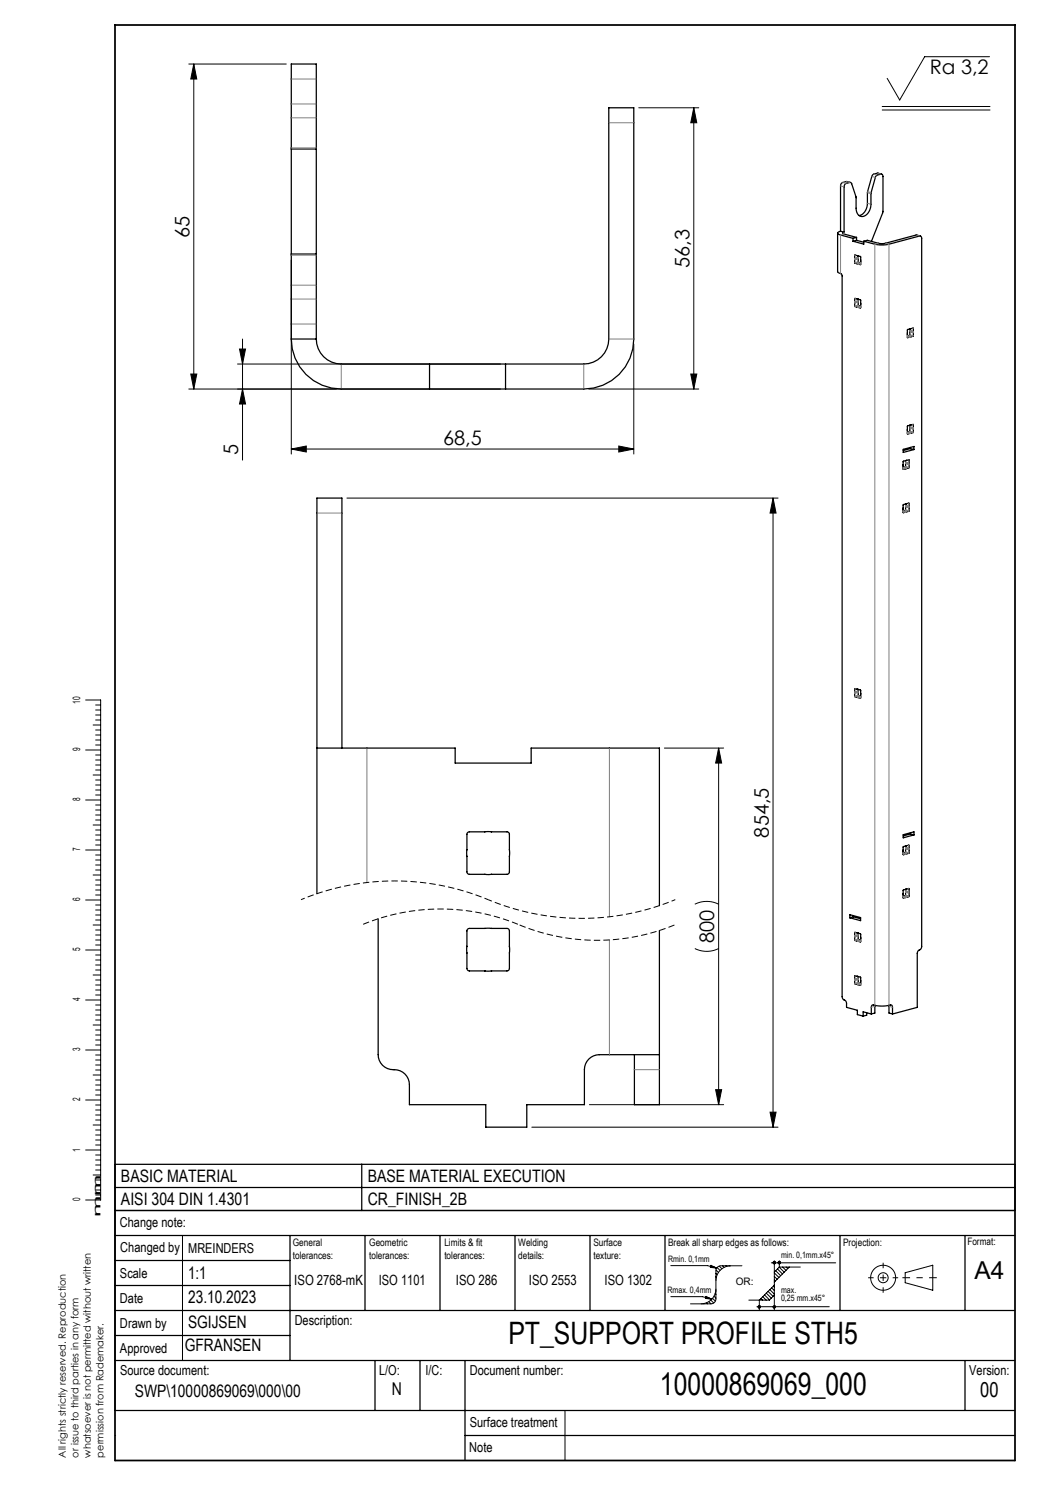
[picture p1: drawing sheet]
<svg xmlns="http://www.w3.org/2000/svg" width="210mm" height="297mm" viewBox="0 0 210 297" stroke-linecap="round" stroke-linejoin="round" font-family="sans-serif">
<g fill="none" stroke="#000" stroke-width=".2">
<path d="M37.8 12.8h19.5M38.8 12.8l.6 3h-1.2zM38.8 12.8v65M197.9 11.3h-13l-5 8.7-2.5-4.3M127.8 21.6h12M138.8 21.6v56.2M138.8 21.6l.6 3h-1.2zM176.4 21.3h21.6M176.4 22h21.6M58.3 52v38.8M37.8 77.8h62.3M38.2 74.8h1.2l-.6 3z"/>
<path d="M47.5 72.8h52.6M47.9 69.8h1.2l-.6 3zM48.5 67.8v24.2M48.5 77.8l.6 3h-1.2zM117.8 77.8h22M126.8 68.8v22M138.2 74.8h1.2l-.6 3zM58.3 89.8l3-.6v1.2zM58.3 89.8h68.5M69.4 99.6h86.2M123.8 89.2l3 .6-3 .6zM154.6 99.6v125.8"/>
<path d="M154.6 99.6l.6 3h-1.2zM17.1 140h3v100h-3M17.1 160h3M17.1 150h3M18.6 155h1.5M18.6 145h1.5M19.1 154h1M19.1 153h1M19.1 152h1M19.1 151h1M19.1 156h1M19.1 157h1"/>
<path d="M19.1 158h1M19.1 159h1M19.1 144h1M19.1 143h1M19.1 142h1M19.1 141h1M19.1 146h1M19.1 147h1M19.1 148h1M19.1 149h1M132.9 149.6h11.8M143.7 149.6v71.3"/>
<path d="M143.7 149.6l.6 3h-1.2zM17.1 170h3M18.6 175h1.5M18.6 165h1.5M19.1 174h1M19.1 173h1M19.1 172h1M19.1 171h1M19.1 176h1M19.1 177h1M19.1 178h1M19.1 179h1"/>
<path d="M19.1 164h1M19.1 163h1M19.1 162h1M19.1 161h1M19.1 166h1M19.1 167h1M19.1 168h1M19.1 169h1M17.1 190h3M17.1 180h3M18.6 195h1.5M18.6 185h1.5"/>
<path d="M19.1 194h1M19.1 193h1M19.1 192h1M19.1 191h1M19.1 196h1M19.1 197h1M19.1 198h1M19.1 199h1M19.1 184h1M19.1 183h1M19.1 182h1M19.1 181h1"/>
<path d="M19.1 186h1M19.1 187h1M19.1 188h1M19.1 189h1M139 189.7a5.3 5.3 0 0 0 4.7 0M139 180.8a5.3 5.3 0 0 1 4.7 0M17.1 210h3M17.1 200h3M18.6 215h1.5M18.6 205h1.5M19.1 214h1M19.1 213h1"/>
<path d="M19.1 212h1M19.1 211h1M19.1 216h1M19.1 217h1M19.1 218h1M19.1 219h1M19.1 204h1M19.1 203h1M19.1 202h1M19.1 201h1M19.1 206h1M19.1 207h1"/>
<path d="M19.1 208h1M19.1 209h1M143.1 217.9h1.2l-.6 3zM17.1 230h3M17.1 220h3M18.6 235h1.5M18.6 225h1.5M19.1 234h1M19.1 233h1M19.1 232h1M19.1 231h1M19.1 236h1"/>
<path d="M19.1 237h1M19.1 238h1M19.1 239h1M19.1 224h1M19.1 223h1M19.1 222h1M19.1 221h1M19.1 226h1M19.1 227h1M19.1 228h1M19.1 229h1M106.4 225.4h49.2"/>
<path d="M117.9 220.9h26.8M154 222.4h1.2l-.6 3zM36.5 247.1v25M134.2 253.1h7.3l1.8 .5M134.2 259.3h6.3l1.8 .5M141.2 259.3l1.1 .5-1.2-.1zM141.8 259.7l-.6-.1 .1-.2 1 .4M142.2 253.1l1.1 .5-1.2-.1zM142.5 259.7l.6 .5M142.7 253.5l-.5-.1v-.2l1.1 .4M142.8 259.2l.4 .4M143 258.7l.2 .2"/>
<path d="M143.2 258.2h.1M143.2 255.4l.1 .1M143.2 257.8a3 3 0 0 1-3 3M143.2 254.7l.2 .2M143.2 255.4h.1M143.2 254l.5 .5M143.4 253.5l.6 .6M143.8 253.2l.6 .6M144.5 253.2l.3 .3M145.2 253.2l.1 .1M145.9 253.2h.1M146.2 253.2a3 3 0 0 0-3 3"/>
<path d="M148.4 253.2h-4.2a1 1 0 0 0-1 1v5.6a1 1 0 0 1-1 1M152.2 259.7l.3 .3M152.6 259.3l.6 .7M152.9 259l1 1M153.3 258.6l1 1M153.6 258.3l1 1M154 257.9l.9 .9M154.3 252.6h12.8M154.3 257.6l.6 .5M154.7 257.2l.2 .2M154.8 252.3l-.2 .2M154.9 252.2v9.8"/>
<path d="M154.9 259l-1 1h-4.1M154.9 257l-3 3v2M154.9 254.6l.9 .9M154.9 255.3l.5 .6M154.9 256l.2 .2M155 252.3l-.4 .3M155 252.4l-.3 .3M155.1 252.4l-.3 .4M155.1 252.6l-.2 .2M155.1 254.1l1 1M155.5 253.8l1 1M155.8 252.3l-.2 .2"/>
<path d="M155.8 253.4l1 1M155.9 253.4h4.2M155.9 253.4l-1 1M155.9 252.2v1.2M156 252.3l-.4 .3M156 252.3l-.3 .4M156.1 252.4l-.3 .4M156.1 252.6l-.2 .2M156.5 253.4l.7 .7M157.2 253.4l.3 .3M157.9 253.4l-3 3M181 254.5l5.6-1.5v5l-5.6-1.5z"/>
<path d="M138.1 260.8h4.1M140.7 260.7l.1 .1M141.3 260.6l.2 .2M141.8 260.3l.4 .5M142.2 260l.5 .6M151.4 261.3h14.4M151.7 261.2h.1M151.9 261.1l-.3 .3M152 261.2l-.3 .3M152.1 261.2l-.4 .4M152.1 261.4l-.3 .2M154.9 261.1l-.3 .3"/>
<path d="M155 261.2l-.3 .3M155.1 261.2l-.4 .4M155.1 261.3l-.3 .3M23 287.1h.1M113 282.1v10"/>
<circle cx="154.9" cy="252.5" r=".25"/>
<circle cx="155.9" cy="252.5" r=".25"/>
<circle cx="176.6" cy="255.5" r="2.5"/>
<circle cx="176.6" cy="255.5" r="1"/>
<circle cx="151.9" cy="261.4" r=".25"/>
<circle cx="154.9" cy="261.4" r=".25"/>
</g>
<path d="M173.6 255.5h6M176.6 258.5v-6" fill="none" stroke="#000" stroke-width=".2" stroke-dasharray="15.2 1.3 1.3 1.3" stroke-dashoffset="14.1" stroke-linecap="butt"/>
<path d="M180.5 255.5h6.9" fill="none" stroke="#000" stroke-width=".2" stroke-dasharray="15.2 1.3 1.3 1.3" stroke-dashoffset="13.7" stroke-linecap="butt"/>
<g fill="none" stroke="#000" stroke-width=".25">
<path d="M58.3 29.8v-17h5v17M58.3 29.8v21M58.3 29.8h5M63.3 29.8v21M170.1 36.5l-.8-.2-.8 .2-.4 .6v9.1M176.3 34.8a1.68 1.68 0 0 0-1.6 .1l-.3 .3-.9 3.2v2.3a2.35 2.35 0 0 1-1.7 2.4M58.3 50.8v17M58.3 50.8h5M63.3 50.8v17M167.5 46.6v7.7l.8 .5 .1 .4v144.1l.2 .5 .6 .6 .1 1.1 2.2 .6v.8l1.1 .3M168.1 46.2l-.5 .3v.2l.5 .3 2.5 .7M168.1 46.2l.7 .2"/>
<path d="M168.8 46.4v-9l.4-.7 .8-.2 .3 .2 .9 2.7v2.2a1.28 1.28 0 0 0 .6 1.5 1.28 1.28 0 0 0 1.6-.2l.4-.6 .3-.7 .1-3 .9-3.2 .3-.4 .8-.2a.38 .38 0 0 1 .4 .5v7.1l-2.3 5.9M168.8 46.4l-.3 .3 2.8 .8M170.6 47.7v.5M170.9 51.9h.1M170.9 51.9l.1 .7 .4 .2M171.3 48.1l-.7 .1M171.3 48.1l1.5 .3M171.3 47.5l-.7 .2M171.3 47.5v.6M171.4 52.8h.1M171.4 51.1l-.5-.1v.9M171.4 59.8l-.4-.1-.1 .6"/>
<path d="M171.5 51.1h.1M171.5 59.8h.1M171.5 52.8h.1M171.5 51.1l.1 .1M171.6 52.8h.1M171.6 59.8h.1M171.6 51.2l.5 .1v.7M171.6 59.8l.5 .2v.8v.8l-.5-.1M171.6 51.5v.2M171.6 51.7h.1M171.6 51.5h.1M171.6 51.8l.1 .6 .4 .2"/>
<path d="M171.6 51.2v.3M171.6 59.8v.4M172.1 52.3v.6l-.5-.1M172.1 52h.1M172.1 52.3h.1M172.1 52v.2M172.8 48.2l2.2 .6a6.4 6.4 0 0 0 2.8 0l6.1-1.6a.38 .38 0 0 1 .4 .5v141.6l-.1 .4-.3 .3M172.8 48.2v.6l-2.2-.6M184.1 47.2l-.9-.2-6.4 1.7h-1l-2.3-.6-.7 .1M58.3 67.8a10 10 0 0 0 10 10h48.5a10 10 0 0 0 10-10v-46.2h-5v46.2a5 5 0 0 1-5 5h-48.5a5 5 0 0 1-5-5M58.3 67.8h5M85.9 72.8v5"/>
<path d="M101.1 72.8v5M170.9 60.6h.1M170.9 60.4v.2M170.9 60.6l.1 .7 .4 .1M170.9 60.3h.1M171.4 61.4h.1M171.5 61.4l.1 .1M171.6 61.5h.1M171.6 60.2v.2M171.6 60.4h.1M171.6 60.2h.1M171.6 60.4l.1 .7 .4 .1"/>
<path d="M181.5 66.9h.1M181.5 66.6v.3M181.5 66.9v.6l.5-.1M181.5 66.6h.1M182 66.1h.1M182 66.4l-.1 .6-.4 .2M182 65.8v.3M182 66.4h.1M182 66.1v.2M182 67.4h.1M182 65.8l-.5 .1v.7M182 65.8h.1"/>
<path d="M182.2 67.4h-.2M182.2 67.4h.1M182.2 65.7l-.2 .1M182.2 65.7h.1M182.2 65.7l.5-.1v.8v.8l-.5 .2M180.6 93.2h.1M180.6 93v.2M180.6 93.2v.7l.5-.1M180.6 92.9h.1M180.6 89.9l2.2-.6v.6l-2.2 .6zM181.1 92.4h.1M181.1 92.7v.7l-.5 .1"/>
<path d="M181.1 92.1v.3M181.1 92.4v.3M181.1 92.7h.1M181.1 93.8h.1M181.1 92.1l-.5 .2v.6M181.1 92.1h.1M181.3 93.7l-.2 .1M181.3 93.7h.1M181.3 92.1h-.2M181.3 92.1h.1M181.3 92.1l.5-.1v.8v.7l-.5 .2M181.5 86.1h.1"/>
<path d="M181.5 86.1v.7l.5-.1M182 85.1v1.2l-.5 .1M182 86.7h.1M182 85.1l-.5 .1v.9M182 85h.1M182.1 89.7l.7 .2M182.1 89.7l-1.5 .4M182.1 89.5v.2M182.2 86.6l-.2 .1M182.2 86.6h.1M182.2 85h-.2M182.2 85h.1"/>
<path d="M182.2 85l.5-.1v.8v.8l-.5 .1M181.1 101.1h.1M181.1 101.4v.6l-.5 .2M181.1 100.8v.3M181.1 101.1v.3M181.1 101.4h.1M181.1 100.8l-.5 .1v.8v.8l.5-.1M181.1 102.4h.1M181.1 100.8h.1M181.3 102.4h-.2M181.3 102.4h.1M181.3 100.7l-.2 .1"/>
<path d="M181.3 100.7h.1M181.3 100.7l.5-.1v.7M181.8 101.6v.6l-.5 .2M181.8 101.3h.1M181.8 101.6h.1M181.8 101.3v.2M170.9 138.6h.1M170.9 138.4v.2M170.9 138.6l.1 .7 .4 .2M170.9 138.4h.1M171.4 139.5h.1M171.4 137.8l-.4-.1-.1 .7"/>
<path d="M171.5 137.8h.1M171.5 139.5h.1M171.5 137.8l.1 .1M171.6 139.5h.1M171.6 137.9h.1M171.6 137.9l.5 .1v.7M171.6 138.2v.2M171.6 138.4h.1M171.6 138.2h.1M171.6 138.5l.1 .6 .4 .2M171.6 137.9v.3M172.1 139v.6l-.5-.1"/>
<path d="M172.1 138.7h.1M172.1 139h.1M172.1 138.7v.3M63.4 149.6h27.6v3h15.2v-3h25.7v31.5M68.4 149.6v-50h-5v79.1M93.5 166.5l.4-.1 3.7-.1 3.8 .1 .3 .1 .2 .4v3.7v3.8l-.2 .3-.3 .2h-3.8h-3.7l-.4-.2-.1-.3-.1-3.8 .1-3.7zM180.6 178.9h.1M180.6 178.7v.2M180.6 179v.6l.5-.1M180.6 178.7h.1M180.6 166.9l2.2-.5v.6l-2.2 .6zM181.1 169.5h.1"/>
<path d="M181.1 169.8v.6l-.5 .2M181.1 178.2h.1M181.1 178.4v.7l-.5 .2M181.1 169.2v.3M181.1 177.9v.3M181.1 169.5v.3M181.1 169.8h.1M181.1 178.2v.2M181.1 178.4h.1M181.1 179.5h.1M181.1 177.9l-.5 .1v.7M181.1 169.2l-.5 .2v.8v.7l.5-.1"/>
<path d="M181.1 170.8h.1M181.1 177.9h.1M181.1 169.2h.1M181.3 179.5h-.2M181.3 179.5h.1M181.3 177.8l-.2 .1M181.3 170.8h-.2M181.3 170.8h.1M181.3 169.1l-.2 .1M181.3 177.8h.1M181.3 169.1h.1M181.3 177.8l.5-.1v.8v.8l-.5 .2"/>
<path d="M181.3 169.1l.5-.1v.7M181.8 170v.6l-.5 .2M181.8 169.7h.1M181.8 170h.1M181.8 169.7v.2M182.1 166.6v.2M182.1 166.8l.7 .2M182.1 166.8l-1.5 .4M75.6 183.8v27.1a3 3 0 0 0 3.3 3 3 3 0 0 1 3 3v4h15.3v4.5h8.2v-4.5h11.5v-7a3 3 0 0 1 3-3h12M93.5 185.8l.4-.1 3.7-.1 3.8 .1 .3 .1 .2 .4v3.7v3.8l-.2 .3-.3 .2h-3.8h-3.7l-.4-.2-.1-.3-.1-3.8 .1-3.7zM131.9 186.1v24.8M170 182.9l2.1 .6v.6l-2.1-.5z"/>
<path d="M170.7 183.4l-.7 .2M170.7 183.4l1.4 .4M170.7 183.1v.3M170.9 187.4h.1M170.9 187.1v.3M170.9 196.1h.1M170.9 195.8v.3M170.9 187.4l.1 .7 .4 .1M170.9 187.1h.1M170.9 196.1l.1 .6 .4 .2M170.9 195.8h.1M171.4 188.2h.1"/>
<path d="M171.4 186.6l-.4-.1-.1 .6M171.4 196.9h.1M171.4 195.3l-.4-.1-.1 .6M171.5 186.6h.1M171.5 195.3h.1M171.5 188.2l.1 .1M171.5 196.9h.1M171.6 188.3h.1M171.6 196.9h.1M171.6 186.6h.1M171.6 195.3h.1M171.6 186.6l.5 .2v.7"/>
<path d="M171.6 195.3l.5 .2v.6M171.6 187v.2M171.6 187.2h.1M171.6 186.9h.1M171.6 187.2l.1 .7 .4 .1M171.6 195.3l.1 1.2 .4 .2M171.6 186.6v.3M172.1 187.7v.7l-.5-.1M172.1 187.5h.1M172.1 196.4v.6l-.5-.1M172.1 196.1h.1M172.1 187.7h.1"/>
<path d="M172.1 196.4h.1M172.1 187.5v.2M172.1 196.1v.3M183.9 190l-.3 .2-.1 .5v10.8l-5 1.3M183.9 190h.1M126.9 210.9v10h5v-10M173.3 202.6v.4l-.7 .2M174.3 202.8v-1.3a.38 .38 0 0 1 .4-.5 8.1 8.1 0 0 0 3.6 0l.2 .3v1.5M174.3 202.8l-1.7-.4v.8M175 201.1v1.5l-.7 .2M177.8 201.1v1.5l.7 .2M23 237.5h180"/>
<path d="M72.4 232.9v9.2M23 257.1h35M23 242.1h180v-9.2h-180v49.2h180M23 252.1h35M23 247.1h180M58 247.1v25M73 247.1v15M88 247.1v15M103 247.1v15M118 247.1v15M133 247.1v15M168 247.1v15"/>
<path d="M193 247.1v15M23 267.1h35M23 272.1h180M23 262.1h180M75 272.1v10M84 272.1v10M93 272.1v20M193 272.1v10M93 287.1h110"/>
</g>
<path d="M23 5h180v287.1h-180z" fill="none" stroke="#000" stroke-width=".35"/>
<g fill="none" stroke="#808080" stroke-width=".2">
<path d="M58.3 15.8h5M58.3 20.8h5M58.3 23.6h5M58.3 29.6h5M121.8 24.6h5M168.1 37.2l.7 .2M168.5 36.5l.7 .2M169.2 36.3l.7 .2M173.5 38.6l.7 .2M173.5 38.3l.7 .2M174.4 35.3l.7 .2M174.8 34.8l.7 .2"/>
<path d="M175.5 34.6l.7 .2M58.3 57h5M58.3 59.8h5M58.3 51h5M168.8 46.4v.4l-.7 .2v7.7M170.9 51.7l.7-.2-.7 .2M171.1 51l-.2 .1M171.1 59.7l-.2 .1M171.6 51.7l-.7 .2M171.6 52.3l-.7 .2M171.7 52.5l-.7 .1M172.1 52.9h.1"/>
<path d="M172.1 52.7l-.5 .1M172.1 52.6l-.7 .2M173.5 40.7l.7 .2M175.7 48.7l-.7 .1v152.3M177.1 48.7l.7 .1v152.3M183.2 47l.7 .2M58.3 64.8h5M68.3 72.8v5M116.8 72.8v5M121.8 67.8h5M171.6 60.4l-.7 .2M171.6 60.2l-.7 .2"/>
<path d="M171.6 61l-.7 .2M171.7 61.1l-.7 .2M172.1 61.6h.1M172.1 61.3l-.5 .2M172.1 61.2l-.7 .2M181.5 67.3l.5 .1M181.5 67.2l.7 .2M181.5 67.5h.1M181.9 67.1l.7 .2M182 66.1l.7 .2M182 66.9l.7 .2M182 66.3l.7 .2"/>
<path d="M182.5 65.6l.2 .1M180.6 93.6l.5 .2M180.6 93.5l.7 .2M180.6 93.9h.1M181 93.4l.8 .2M181.1 93.3l.7 .2M181.1 92.7l.7 .2M181.5 86.6l.5 .1M181.5 86.5l.7 .1M181.5 86.8h.1M181.6 92h.2M181.8 92.6l-.7-.2 .7 .2"/>
<path d="M181.9 86.3l.7 .2M182 85.4l.7 .2M182 86.2l.7 .2M182 85.6l.7 .2M182.5 84.9l.2 .1M63.4 102.6h5M180.6 102.3l.5 .1M180.6 102.2l.7 .2M180.6 102.5h.1M181 102.1l.8 .2M181.1 101.1l.7 .2M181.1 102l.7 .1"/>
<path d="M181.1 101.4l.7 .2M181.6 100.7h.2M171.1 137.7l-.2 .1M171.6 138.4l-.7 .2M171.6 138.2l-.7 .2M171.6 139l-.7 .2M171.7 139.2l-.7 .2M172.1 139.6h.1M172.1 139.4l-.5 .1M172.1 139.3l-.7 .2M73.4 149.6v26.9M121.9 149.6v33.8"/>
<path d="M180.6 170.7l.5 .1M180.6 170.6l.7 .2M180.6 179.4l.5 .1M180.6 179.3l.7 .2M180.6 170.9h.1M180.6 179.6h.1M181 170.5l.8 .2M181 179.1l.8 .2M181.1 169.5l.7 .2M181.1 170.4l.7 .2M181.1 178.2l.7 .2M181.1 179l.7 .2"/>
<path d="M181.1 169.8l.7 .2M181.6 169.1h.2M181.6 177.7l.2 .1M181.8 178.6l-.7-.2 .7 .2M121.9 188v22.9M171.1 186.5h-.2M171.1 195.2h-.2M171.6 187.2l-.7 .2M171.6 195.9l-.7 .2M171.6 186.9l-.7 .2M171.6 187.8l-.7 .2M171.6 195.6l-.7 .2"/>
<path d="M171.6 196.5l-.7 .2M171.7 187.9l-.7 .2M171.7 196.6l-.7 .2M172.1 188.4h.1M172.1 197v.1M172.1 188.1l-.5 .2M172.1 188l-.7 .2M172.1 196.8l-.5 .1M172.1 196.7l-.7 .2M126.9 213.9h5M175 201.3l-.7 .2M177.8 201.3l.7 .2"/>
</g>
<path d="M103.8 184.9a40.7 40.7 0 0 0-31.3 0M135.1 184.9a40.7 40.7 0 0 1-31.3 0" fill="none" stroke="#000" stroke-width=".2" stroke-dasharray="1.3 .6" stroke-dashoffset="-.2" stroke-linecap="butt"/>
<path d="M97.6 179.9a48.7 48.7 0 0 0-37.4 0M135.1 179.9a48.7 48.7 0 0 1-37.5 0" fill="none" stroke="#000" stroke-width=".2" stroke-dasharray="1.3 .6" stroke-dashoffset=".5" stroke-linecap="butt"/>
<g fill="#000">
<path d="M138.8 21.6l.6 3h-1.2zM138.2 74.8h1.2l-.6 3zM47.9 69.8h1.2l-.6 3zM48.5 77.8l.6 3h-1.2zM143.7 149.6l.6 3h-1.2zM143.1 217.9h1.2l-.6 3zM154.6 99.6l.6 3h-1.2zM154 222.4h1.2l-.6 3z"/>
<path d="M38.2 74.8h1.2l-.6 3zM38.8 12.8l.6 3h-1.2z"/>
<path d="M58.3 89.8l3-.6v1.2zM123.8 89.2l3 .6-3 .6z"/>
</g>
<g font-size="6.2">
<text x="101.7" y="268.8">PT_SUPPORT PROFILE STH5</text>
<text x="132" y="279">10000869069_000</text>
</g>
<text font-size="4.9" x="194.9" y="255.8">A4</text>
<text font-size="4.1" x="196" y="279.3">00</text>
<g font-size="4">
<text x="185.9" y="14.9">Ra 3,2</text>
<text x="37.9" y="47.5" transform="rotate(-90 37.9 47.5)">65</text>
<text x="137.9" y="53.6" transform="rotate(-90 137.9 53.6)">56,3</text>
<text x="88.6" y="88.9">68,5</text>
<text x="47.6" y="90.9" transform="rotate(-90 47.6 90.9)">5</text>
<text x="153.7" y="167.5" transform="rotate(-90 153.7 167.5)">854,5</text>
<text x="142.9" y="188.6" transform="rotate(-90 142.9 188.6)">800</text>
</g>
<text font-size="3.5" x="78.4" y="279.1">N</text>
<g font-size="3.4">
<text x="24.2" y="236.3">BASIC MATERIAL</text>
<text x="73.6" y="236.3">BASE MATERIAL EXECUTION</text>
<text x="24.2" y="241">AISI 304 DIN 1.4301</text>
<text x="73.6" y="241">CR_FINISH_2B</text>
<text x="37.6" y="255.8">1:1</text>
<text x="37.6" y="260.5">23.10.2023</text>
<text x="37.6" y="265.5">SGIJSEN</text>
<text x="36.9" y="270.2">GFRANSEN</text>
<text x="27" y="279.3">SWP\10000869069\000\00</text>
</g>
<g font-size="2.8">
<text x="58.9" y="257">ISO 2768-mK</text>
<text x="75.8" y="257">ISO 1101</text>
<text x="91.2" y="257">ISO 286</text>
<text x="105.8" y="257">ISO 2553</text>
<text x="120.9" y="257">ISO 1302</text>
</g>
<g font-size="2.7">
<text x="24" y="245.4">Change note:</text>
<text x="24.1" y="250.4">Changed by</text>
<text x="37.6" y="250.7">MREINDERS</text>
<text x="24" y="255.5">Scale</text>
<text x="24" y="260.5">Date</text>
<text x="24" y="265.5">Drawn by</text>
<text x="59" y="265">Description:</text>
<text x="24" y="270.6">Approved</text>
<text x="24" y="275.1">Source document:</text>
<text x="75.8" y="275.1">L/O:</text>
<text x="85.1" y="275.1">I/C:</text>
<text x="94" y="275.1">Document number:</text>
<text x="193.9" y="275.1">Version:</text>
<text x="93.9" y="285.5">Surface treatment</text>
<text x="93.9" y="290.5">Note</text>
</g>
<g font-size="2.1">
<text x="16" y="140.8" transform="rotate(-90 16 140.8)">10</text>
<text x="16" y="150.2" transform="rotate(-90 16 150.2)">9</text>
<text x="16" y="160.2" transform="rotate(-90 16 160.2)">8</text>
<text x="16" y="170.2" transform="rotate(-90 16 170.2)">7</text>
<text x="16" y="180.2" transform="rotate(-90 16 180.2)">6</text>
<text x="16" y="190.2" transform="rotate(-90 16 190.2)">5</text>
<text x="16" y="200.2" transform="rotate(-90 16 200.2)">4</text>
<text x="16" y="210.2" transform="rotate(-90 16 210.2)">3</text>
<text x="16" y="220.2" transform="rotate(-90 16 220.2)">2</text>
<text x="16" y="230.5" transform="rotate(-90 16 230.5)">1</text>
<text x="16" y="240.2" transform="rotate(-90 16 240.2)">0</text>
<text x="20.1" y="243.5" transform="rotate(-90 20.1 243.5)">mm</text>
<text x="58.6" y="249.2">General</text>
<text x="58.6" y="251.7">tolerances:</text>
<text x="73.9" y="249.2">Geometric</text>
<text x="73.9" y="251.7">tolerances:</text>
<text x="88.9" y="249.2">Limits &amp; fit</text>
<text x="88.9" y="251.7">tolerances:</text>
<text x="103.7" y="249.2">Welding</text>
<text x="103.7" y="251.7">details:</text>
<text x="118.7" y="249.2">Surface</text>
<text x="118.7" y="251.7">texture:</text>
<text x="133.6" y="249.2">Break all sharp edges as follows:</text>
<text x="168.6" y="249.2">Projection:</text>
<text x="193.5" y="249.1">Format:</text>
<text x="147.2" y="256.9">OR:</text>
</g>
<g font-size="2">
<text x="13.2" y="291.5" transform="rotate(-90 13.2 291.5)">All rights strictly reserved. Reproduction</text>
<text x="15.7" y="291.5" transform="rotate(-90 15.7 291.5)">or issue to third parties in any form</text>
<text x="18.2" y="291.5" transform="rotate(-90 18.2 291.5)">whatsoever is not permitted without written</text>
<text x="20.7" y="291.5" transform="rotate(-90 20.7 291.5)">permission from Rademaker.</text>
</g>
<g font-size="1.8">
<text x="156.2" y="251.7">min. 0,1mm.x45°</text>
<text x="133.6" y="252.4">Rmin. 0,1mm</text>
<text x="133.5" y="258.7">Rmax. 0,4mm</text>
<text x="156.2" y="258.5">max.</text>
<text x="156.2" y="260.3">0,25 mm.x45°</text>
</g>
</svg>
